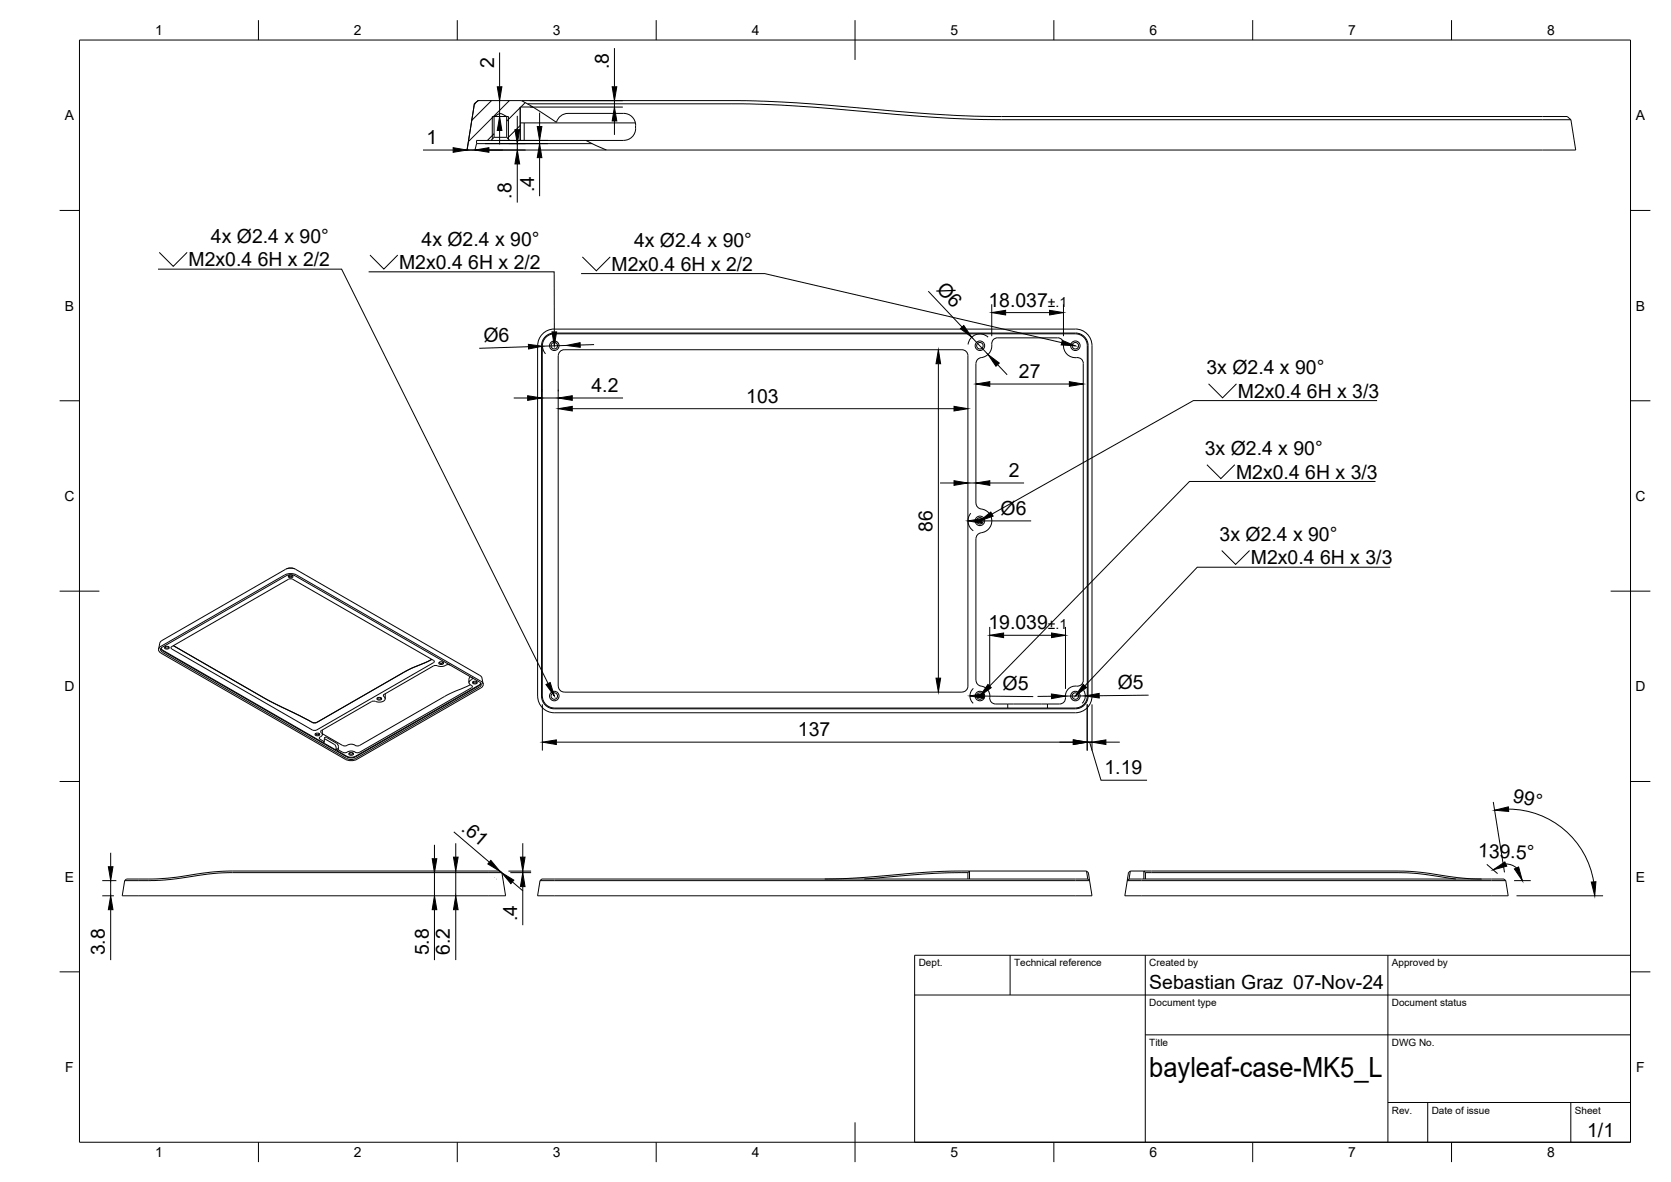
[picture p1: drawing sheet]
<svg xmlns="http://www.w3.org/2000/svg" width="420mm" height="297mm" viewBox="0 0 420 297" stroke-linecap="round" stroke-linejoin="round" font-family="sans-serif">
<!-- layer: Visible -->
<g fill="none" stroke="#000" stroke-width=".25">
<path d="M117.4 37.7h.1M117.4 37.7h2M119.3 26.1l-1.9 11.6M119.3 26.1h.1M119.8 36.1l-.4 1.6M119.8 36.1h29.1M120.2 25.3l-.9 .8M120.2 25.3h.1M120.2 25.3h67.3a294.1 294.1 0 0 1 21.3 1.2 483.5 483.5 0 0 0 38.5 2.7l146.8 .1 .9 .8M123.4 35.3h4.8M123.4 35.3h-3.6v.8M123.8 29.3h4"/>
<path d="M124.2 34.5l-.8 .8M124.2 34.5v-5.2a2.19 2.19 0 0 1 2.2-.6l1 .6v5.2M124.2 34.5h3.2M127.4 34.5l.8 .8M128.2 35.3h2.6M130.8 35.3h1M130.8 30.9h28.9M131.1 25.3l1.5 .8M131.8 30.9v4.4M132.6 26.1l7.3 4.6a3 3 0 0 1 2.9-2.2h14a2.99 2.99 0 0 1 3 3M132.6 26.1h55.8a431.3 431.3 0 0 1 37.1 2.7 297 297 0 0 0 26.3 1.3h143.2M134 26.9h-3.2v8.4"/>
<path d="M147.3 35.3l5.2 2.4M159.8 31.5v.8M159.8 32.3a2.99 2.99 0 0 1-3 3h-25M395 30.1l1.2 7.6h-276.8M135.2 86.9v88M136.4 86.9v88M136.4 86.9a2.99 2.99 0 0 1 3-3h131a2.99 2.99 0 0 1 3 3v88a2.99 2.99 0 0 1-3 3M139.4 83.7h131M139.4 82.7h131M139.4 82.7a4.2 4.2 0 0 0-4.2 4.2M139.4 83.7a3.2 3.2 0 0 0-3.2 3.2v88a3.2 3.2 0 0 0 3.2 3.2h131a3.2 3.2 0 0 0 3.2-3.2M140.7 88.5l.7-.5 .5-.1h100a1.49 1.49 0 0 1 1.5 1.5v83a1.52 1.52 0 0 1-1.5 1.5h-100a1.52 1.52 0 0 1-1.5-1.5v-83z"/>
<path d="M250.8 84.9h15.1M250.9 84.9a1.49 1.49 0 0 0-1.5 1.6 3.2 3.2 0 0 1-3.1 3.5 1.49 1.49 0 0 0-.9 1.4v35a1.8 1.8 0 0 0 1.9 1.7 3.1 3.1 0 0 1 2 3.4 3.1 3.1 0 0 1-3 2.5 1.49 1.49 0 0 0-.9 1.4v35.5M265.9 84.9a1.65 1.65 0 0 1 1.5 2.2 3.1 3.1 0 0 0 3.7 2.8l.5 .2 .5 .4 .3 .9v79.5M270.4 82.7a4.2 4.2 0 0 1 4.2 4.2v88a4.2 4.2 0 0 1-4.2 4.2h-131a4.2 4.2 0 0 1-4.2-4.2M270.4 83.7a3.2 3.2 0 0 1 3.2 3.2M273.6 86.9v88M72.1 142.9l1.2-.2 .8 .2M72.7 144.6l.5-.1 .3 .1 .2 .3-.8 .3-.4-.3zM72.7 144.6a.35 .35 0 0 0 .4 .3 .35 .35 0 0 0 .3-.3M39.9 163.1l.3-1.5 .5-.6 31.1-17.9a2.73 2.73 0 0 1 2.5 0l46.4 26.6 .5 .7 .3 1.5M40.5 162.4a.92 .92 0 0 0-.6 .9 .92 .92 0 0 0 .6 .8l46.3 26.7 1 .3h1l1-.3 31.5-18.2a.88 .88 0 0 0-.4-1.4l-46.4-26.7-.9-.3h-1.1l-.9 .3-31.1 17.9M40.8 163.9l46.3 26.7"/>
<path d="M40.8 163.9a.69 .69 0 0 1-.4-.6 .69 .69 0 0 1 .4-.7l31.1-17.9 1.4-.3 .9 .3 46.3 26.7M41.5 162.5l.6-.1 .3 .1 .1 .4-.7 .2-.4-.2zM41.6 162.5a.35 .35 0 0 0 .4 .4 .35 .35 0 0 0 .3-.4M43.2 162.5l29.3-16.9 .6-.2 .5 .2 35.4 20.3M43.2 163.1l35.3 20.4M43.2 162.5l-.2 .4 .2 .2M43.6 162.2l24.3 14 10.7 5.4 .5 .1 .5-.1M66.2 175.3l12.2 6.2 .7 .1 .7-.1M94.9 175.3h.6h.3l.2 .4-.8 .2-.4-.2zM95 175.3a.35 .35 0 0 0 .4 .4 .35 .35 0 0 0 .3-.4M96.6 174.5l-.2 .4a.77 .77 0 0 1 .4 .8 .77 .77 0 0 1-.7 .7h-.9l-1.3-.2-.5 .1-12.6 7.3-.2 .3a.65 .65 0 0 1 .3 1l-.5 .3-.1 .4 1.3 .8M96.9 174.3v1.3"/>
<path d="M101.5 168.9l7.1-3.2-6.4 2.9-22.6 13M109 166.5l-29.4 17M109 165.9l.2 .2-.2 .4M110.5 166.4l.6-.1 .3 .1 .1 .3-.7 .3-.5-.3zM110.6 166.4a.35 .35 0 0 0 .3 .3 .35 .35 0 0 0 .4-.3M113.2 167.1l-.6-.1a3.5 3.5 0 0 1-3.1 .2l-.5 .2-12.4 7.1M118.2 172.1l-5.9 2.6-21.9 12.7-.6 .1-.5-.2M118.3 170.1l-.3 .3-.1 1.1M118.5 172.2l.3 .3-.3 .4-28.1 16.2M118.6 170.2l.2 .4-.3 .3a.68 .68 0 0 0-.6 .6 .68 .68 0 0 0 .6 .7M119 171.3l.6-.1 .2 .1 .2 .3-.7 .3-.5-.3zM119.1 171.3a.35 .35 0 0 0 .3 .3 .35 .35 0 0 0 .4-.3"/>
<path d="M120.5 172.2l-31.1 17.9-.9 .2-.9-.1-2.8-1.6M120.5 172.7l-31.1 17.9M120.5 171.4a.69 .69 0 0 1 .5 .6 .69 .69 0 0 1-.5 .7M120.9 171.7l-.4 .4M120.9 171.7l-.4 .6-31.1 17.9-1.3 .3-.9-.3-46.3-26.6-.4-.7 .4 .5 40.3 23.2 .4-.2M136.4 174.9a2.99 2.99 0 0 0 3 3M139.4 177.9h131M245.4 170.9a1.75 1.75 0 0 0 1.9 1.7 2.93 2.93 0 0 1 1.6 3.3l.6 .7 .8 .3M250.3 176.9h3.1M253.4 176.9h10M253.4 176.9v1M263.4 176.9v1"/>
<path d="M270.7 172.4a2.58 2.58 0 0 0-2.8 3.2l-.4 .8-.8 .5h-3.3M272.4 170.9a1.49 1.49 0 0 1-1.7 1.5M78.6 183.4l.5 .2 .5-.2M79.4 184.3l.6-.1 .2 .1 .2 .4-.7 .2-.5-.2zM79.5 184.3a.35 .35 0 0 0 .3 .4 .35 .35 0 0 0 .4-.4M81 184.4l5.2 2.9 .6 .2 .5-.2M81 183.5v1.1M81.4 186.5l.4 .4M81.6 185.6v.8M81.6 185.6l.2-.4 .3 .1 2.5 1.4 .3 .4 .2 .5M81.6 185.6h.1M81.6 185.6l2.7 1.6 .2 .5-.1 .7"/>
<path d="M81.7 186.9l2.5 1.4 .3 .1 .3-.4v.6M85.1 188.5l-.3 .1M85.1 187.7v.8M85.1 188.5l1.1 .6M86.2 189a1.53 1.53 0 0 0 1.5-.2 2.95 2.95 0 0 1 2.1 .4l.6-.2M87.2 190.6l1.3 .3 .9-.3M87.3 187.3a1.89 1.89 0 0 1 2 0M87.9 189.2l.5-.1 .3 .1 .2 .3-.8 .3-.4-.3zM87.9 189.2a.35 .35 0 0 0 .4 .3 .35 .35 0 0 0 .3-.3M126.2 219.3l-.4-.4h-68.1l-6.8 .5a74 74 0 0 1-16.9 1.5h-.5a2.4 2.4 0 0 0-2.2 .4M126.2 219.3h-68.5l-6.8 .5a74.8 74.8 0 0 1-17.1 1.5h-2.5M126.2 219.3l.9 5.8h-96.4l.6-3.8"/>
<path d="M243.4 219.3h-2a195.6 195.6 0 0 0-21.1 1.4l-3 .2M243.4 219.3v1.6M243.8 218.9h-1.9a238.6 238.6 0 0 0-23.7 1.5l-10.8 .5M243.8 218.9v2M243.8 218.9h29.4M243.8 218.9l-.4 .4M273.2 218.9l.5 .4 .3 2M273.2 218.9l.3 2M284.2 218.9l-.5 .4-.3 2M284.2 218.9l-.3 2M284.2 218.9h3.4M287.6 218.9v2"/>
<path d="M287.6 218.9h64.7a79.2 79.2 0 0 1 13.3 1.5l6.9 .5M287.6 218.9l.4 .4M288 219.3h65.7l4.7 .5 7.7 1.1M288 219.3v1.6M135.8 221.3h138.2M135.8 221.3l-.6 3.8h139.4l-.6-3.8M273.5 220.9h-135.6a2.4 2.4 0 0 0-2.1 .4M273.5 220.9l.5 .4M283.4 221.3h95.2M283.4 221.3l-.6 3.8h96.4l-.6-3.8M283.9 220.9h92.5a2.4 2.4 0 0 1 2.2 .4M283.9 220.9l-.5 .4"/>
<circle cx="139.4" cy="86.9" r="1.2"/>
<circle cx="139.4" cy="86.9" r=".81"/>
<circle cx="246.4" cy="86.9" r="1.2"/>
<circle cx="246.4" cy="86.9" r=".81"/>
<circle cx="270.4" cy="86.9" r="1.2"/>
<circle cx="270.4" cy="86.9" r=".81"/>
<circle cx="246.4" cy="130.9" r="1.2"/>
<circle cx="246.4" cy="130.9" r=".81"/>
<circle cx="139.4" cy="174.9" r="1.2"/>
<circle cx="139.4" cy="174.9" r=".81"/>
<circle cx="246.4" cy="174.9" r="1.2"/>
<circle cx="246.4" cy="174.9" r=".81"/>
<circle cx="270.4" cy="174.9" r="1.2"/>
<circle cx="270.4" cy="174.9" r=".81"/>
</g>
<!-- layer: Visible Narrow -->
<path d="M123.8 29.3v5.7M127.8 29.3v5.7" fill="none" stroke="#000" stroke-width=".25"/>
<!-- layer: BORDER -->
<g fill="none" stroke="#000" stroke-width=".25">
<path d="M20 10.1h390v276.9h-390zM65 5.1v5M115 5.1v5M165 5.1v5M215 5.1v10M265 5.1v5M315 5.1v5M365 5.1v5M15 52.9h5M410 52.9h5M15 100.7h5M410 100.7h5"/>
<path d="M15 148.6h10M405 148.6h10M15 196.4h5M410 196.4h5M15 244.2h5M410 244.2h5M65 287v5M115 287v5M165 287v5M215 282.1v9.9M265 287v5M315 287v5"/>
<path d="M365 287v5"/>
</g>
<!-- layer: TITLEBLOCK -->
<path d="M230 240.1h180v46.9h-180zM230 250h180M254 240.1v9.9M288 240.1v46.9M349 240.1v46.9M288 260.1h122M349 277.1h61M359 277.1v9.9M395 277.1v9.9" fill="none" stroke="#000" stroke-width=".25"/>
<!-- layer: FD_Dimensions -->
<g fill="none" stroke="#000" stroke-width=".25">
<path d="M125.6 13.2v8.6M154.5 12.1v9.7M106.4 37.7h7.5M117.4 37.7h2M121.5 37.7h10.7M121.9 36.1h15.9M125.6 35.3h12.2M125.6 25.3v4M125.6 32.8v3.5M130.1 29.1v3.5M130.1 36.1v1.6M133.2 25.3h23.4"/>
<path d="M133.3 26.9h23.3M135.7 28.3v3.5M135.7 35.3v.8M135.7 39.6v9.7M154.5 25.3v1.6M154.5 30.4v3.5M130.1 41.2v9.7M233.4 73.2l8.5 9M249.4 76.5v8M252.9 78.6h11M267.4 76.5v8M132.9 87.1l-12.4 .4"/>
<path d="M136.2 97.9v.4M136.4 86.9l.3 1.3 .5 .7M140.4 97.9v.4M142.4 86.8l-6 .2M149.4 86.6l-3.5 .1M235.9 91.4v79M244.3 84.7l4.1 4.4M248.5 84.7a3 3 0 0 0-3.1-.6 3 3 0 0 0-2 2.5M248.9 96.5h20M250.8 91.6l2.4 2.6M129.2 100h3.5M136.2 100h4.2"/>
<path d="M143.9 100h12.8M143.9 102.7h96M236.4 121.4h3.5M243.4 121.4h2M244.1 129a3 3 0 0 0 .6 4.4M246.9 130.9h12.4M248.9 121.4h8.6M248.9 157.6v15.5M252.3 159.6h12.1M267.9 157.6v15.5M136.4 177v11.6M244.7 173a2.51 2.51 0 0 0 0 3.7"/>
<path d="M247.4 174.9l12.4 .2M264.4 175h-3.5M272.5 173.5a2.51 2.51 0 0 1-.4 3.2M272.9 174.9h-5M273.4 177v11.6M274.6 177v11.6M288.8 174.7l-12.4 .1M139.9 186.5h130M273.4 186.5h1.2h-1.2M274 186.5l2.8 9.6h11.6M278.1 186.5h3.5M27.8 214.3v3.5"/>
<path d="M109.2 212.3v3.5M109.2 219.3v5.8M114.1 209l8.9 7.7M114.6 211.9v3.5M114.6 218.9v6.2M125.7 219l.5 .3M127.8 218.9h5.7M128.3 219.3h5.2M131.4 211.9v3.5M131.4 218.9v.4M373.8 217.2l2.8 2.3M375.5 201.5l2.8 17.7"/>
<path d="M378.6 217.1l1.5 .3 1.2 .7M379.3 203.3a21.8 21.8 0 0 1 21.4 18.3M25.7 221.3h3.6M25.7 225.1h2.9M27.8 221.3v3.8M27.8 228.6v12.7M109.2 228.6v12.7M114.6 228.6v12.7M124.4 220.5h.1M124.8 220.9h.1M128.8 221.6l2.7 2.3M131.4 222.8v9.7"/>
<path d="M380.7 221.3h4.2M381.3 225.1h21.8"/>
</g>
<g fill="#000" stroke="#000" stroke-width=".25">
<path d="M113.9 37.1l3.5 .6-3.5 .6zM119.4 37.7l3.5-.6v1.2zM125.6 29.3l.6 3.5h-1.2zM125 21.8h1.2l-.6 3.5zM129.5 32.6h1.2l-.6 3.5zM135.1 31.8h1.1l-.5 3.5zM135.7 36.1l.5 3.5h-1.1zM154.5 26.9l.6 3.5h-1.2zM153.9 21.8h1.2l-.6 3.5zM130.1 37.7l.6 3.5h-1.2zM249.4 78.6l3.5-.6v1.1zM263.9 78l3.5 .6-3.5 .5z"/>
<path d="M132.7 99.4l3.5 .6-3.5 .6zM132.9 86.5l3.5 .5-3.5 .7zM140.4 100l3.5-.6v1.2zM142.4 86.8l3.5-.7v1.2zM235.9 87.9l.6 3.5h-1.1zM241.5 82.6l.8-.8 2 2.9zM245.4 96.5l3.5-.6v1.2zM248.4 89.1l2.9 2.1-.9 .8zM268.9 95.9l3.5 .6-3.5 .6zM140.4 102.7l3.5-.6v1.2zM239.9 102.1l3.5 .6-3.5 .6zM239.9 120.8l3.5 .6-3.5 .6z"/>
<path d="M243.4 130.9l3.5-.6v1.2zM245.4 121.4l3.5-.6v1.2zM248.9 159.6l3.4-.5v1.1zM264.4 159.1l3.5 .5-3.5 .6zM235.4 170.4h1.1l-.6 3.5zM243.9 174.9l3.5-.6v1.2zM264.4 174.4l3.5 .5-3.5 .7zM272.9 174.9l3.5-.6v1.1zM136.4 186.5l3.5-.6v1.2zM269.9 185.9l3.5 .6-3.5 .6zM274.6 186.5l3.5-.6v1.2zM27.2 217.8h1.2l-.6 3.5z"/>
<path d="M108.7 215.8h1.1l-.6 3.5zM114 215.4h1.2l-.6 3.5zM123.4 216.2l2.3 2.8-3-1.9zM130.9 215.4h1.1l-.6 3.5zM375.4 218.6l3-2 .5 1.1zM375.8 203.6l3.5-.8v1.1zM380.8 218.4l1-.5 1 3.4zM27.8 225.1l.6 3.5h-1.2zM109.2 225.1l.6 3.5h-1.1zM114.6 225.1l.6 3.5h-1.2zM126.2 219.3l3 1.9-.7 .9zM131.4 219.3l.6 3.5h-1.1z"/>
<path d="M400.1 221.7l1.2-.1-.3 3.5z"/>
</g>
<!-- layer: Hole Notes -->
<path d="M39.7 67.6h46.2l51.9 104.2M40 63.4l3.6 3.5 3.5-3.5M92.7 68.3h46.6l.1 15.1M93 64.1l3.5 3.5 3.5-3.5M146.1 68.8h46.2l74.7 17.3M146.4 64.6l3.5 3.5 3.5-3.5M303.9 96.5l3.5 3.5 3.5-3.5M303.5 116.8l3.5 3.5 3.5-3.5M346.3 100.7h-46.2l-50.7 28.5M307.2 138.4l3.5 3.4 3.5-3.4M345.9 121h-46.8l-50.3 51.4M349.6 142.5h-48.6l-28.2 29.9" fill="none" stroke="#000" stroke-width=".25"/>
<path d="M138.8 83.4h1.2l-.6 3.5zM267.1 85.5l3.3 1.4-3.6-.2zM246.4 130.9l2.7-2.2 .6 1zM137.3 172l1-.5 1.1 3.4zM248.4 172l.8 .8-2.8 2.1zM272.4 172l.8 .8-2.8 2.1z" fill="#000" stroke="#000" stroke-width=".25"/>
<!-- layer: Hatching -->
<path d="M123.6 25.3l-5 4.9M124.2 33.6l-1.6 1.7M128.1 25.3l-10.3 10.3M130.8 27l-3.4 3.4M130.8 31.5l-3.2 3.2M132.1 25.8l-1.1 1.1" fill="none" stroke="#000" stroke-width=".25"/>
<text font-size="7" x="289" y="270.6">bayleaf-case-MK5_L</text>
<g font-size="4.9">
<text x="124.2" y="17" transform="rotate(-90 124.2 17)">2</text>
<text x="153.1" y="17.3" transform="rotate(-90 153.1 17.3)">.8</text>
<text x="107.2" y="36.3">1</text>
<text x="128.6" y="50" transform="rotate(-90 128.6 50)">.8</text>
<text x="134.3" y="48.4" transform="rotate(-90 134.3 48.4)">.4</text>
<text x="53" y="61">4x Ø2.4 x 90°</text>
<text x="106" y="61.7">4x Ø2.4 x 90°</text>
<text x="159.4" y="62.2">4x Ø2.4 x 90°</text>
<text x="47.4" y="66.9">M2x0.4</text>
<text x="64.8" y="66.9">6H x 2/2</text>
<text x="100.4" y="67.6">M2x0.4</text>
<text x="117.8" y="67.6">6H x 2/2</text>
<text x="153.8" y="68.1">M2x0.4</text>
<text x="171.2" y="68.1">6H x 2/2</text>
<text x="235.3" y="73" transform="rotate(47 235.3 73)">Ø6</text>
<text x="248.5" y="77.1">18.037</text>
<text x="121.6" y="85.9" transform="rotate(-2 121.6 85.9)">Ø6</text>
<text x="256.2" y="95.1">27</text>
<text x="303.4" y="94.1">3x Ø2.4 x 90°</text>
<text x="148.7" y="98.6">4.2</text>
<text x="187.6" y="101.2">103</text>
<text x="311.2" y="100">M2x0.4</text>
<text x="328.6" y="100">6H x 3/3</text>
<text x="253.6" y="120">2</text>
<text x="302.9" y="114.4">3x Ø2.4 x 90°</text>
<text x="310.8" y="120.3">M2x0.4</text>
<text x="328.2" y="120.3">6H x 3/3</text>
<text x="251.6" y="129.4">Ø6</text>
<text x="234.5" y="133.6" transform="rotate(-90 234.5 133.6)">86</text>
<text x="306.6" y="136">3x Ø2.4 x 90°</text>
<text x="314.5" y="141.8">M2x0.4</text>
<text x="331.9" y="141.8">6H x 3/3</text>
<text x="248.5" y="158.2">19.039</text>
<text x="252.1" y="173.4" transform="rotate(1 252.1 173.4)">Ø5</text>
<text x="281.1" y="173.2" transform="rotate(-1 281.1 173.2)">Ø5</text>
<text x="200.6" y="185">137</text>
<text x="277.7" y="194.6">1.19</text>
<text x="380.3" y="201.6" transform="rotate(11 380.3 201.6)">99°</text>
<text x="115.8" y="208.5" transform="rotate(41 115.8 208.5)">.61</text>
<text x="371.6" y="215.4" transform="rotate(2 371.6 215.4)">139.5°</text>
<text x="130" y="231.5" transform="rotate(-90 130 231.5)">.4</text>
<text x="26.4" y="240.1" transform="rotate(-90 26.4 240.1)">3.8</text>
<text x="107.8" y="240.1" transform="rotate(-90 107.8 240.1)">5.8</text>
<text x="113.1" y="240" transform="rotate(-90 113.1 240)">6.2</text>
<text x="289" y="248.5">Sebastian Graz 07-Nov-24</text>
<text x="399.1" y="285.7">1/1</text>
</g>
<g font-size="3.5">
<text x="39" y="8.8">1</text>
<text x="89" y="8.8">2</text>
<text x="139" y="8.8">3</text>
<text x="189" y="8.8">4</text>
<text x="239" y="8.8">5</text>
<text x="289" y="8.8">6</text>
<text x="339" y="8.8">7</text>
<text x="389" y="8.8">8</text>
<text x="16.3" y="30.2">A</text>
<text x="411.3" y="30.2">A</text>
<text x="263.5" y="77.1">±.1</text>
<text x="16.3" y="78">B</text>
<text x="411.3" y="78">B</text>
<text x="16.2" y="125.9">C</text>
<text x="411.2" y="125.9">C</text>
<text x="263.5" y="158.2">±.1</text>
<text x="16.2" y="173.7">D</text>
<text x="411.2" y="173.7">D</text>
<text x="16.3" y="221.6">E</text>
<text x="411.3" y="221.6">E</text>
<text x="16.4" y="269.4">F</text>
<text x="411.4" y="269.4">F</text>
<text x="39" y="290.8">1</text>
<text x="89" y="290.8">2</text>
<text x="139" y="290.8">3</text>
<text x="189" y="290.8">4</text>
<text x="239" y="290.8">5</text>
<text x="289" y="290.8">6</text>
<text x="339" y="290.8">7</text>
<text x="389" y="290.8">8</text>
</g>
<g font-size="2.5">
<text x="231" y="242.9">Dept.</text>
<text x="255" y="242.9">Technical reference</text>
<text x="289" y="242.9">Created by</text>
<text x="350" y="242.9">Approved by</text>
<text x="289" y="252.8">Document type</text>
<text x="350" y="252.8">Document status</text>
<text x="289" y="262.9">Title</text>
<text x="350" y="262.9">DWG No.</text>
<text x="350" y="279.9">Rev.</text>
<text x="360" y="279.9">Date of issue</text>
<text x="396" y="279.9">Sheet</text>
</g>
</svg>
